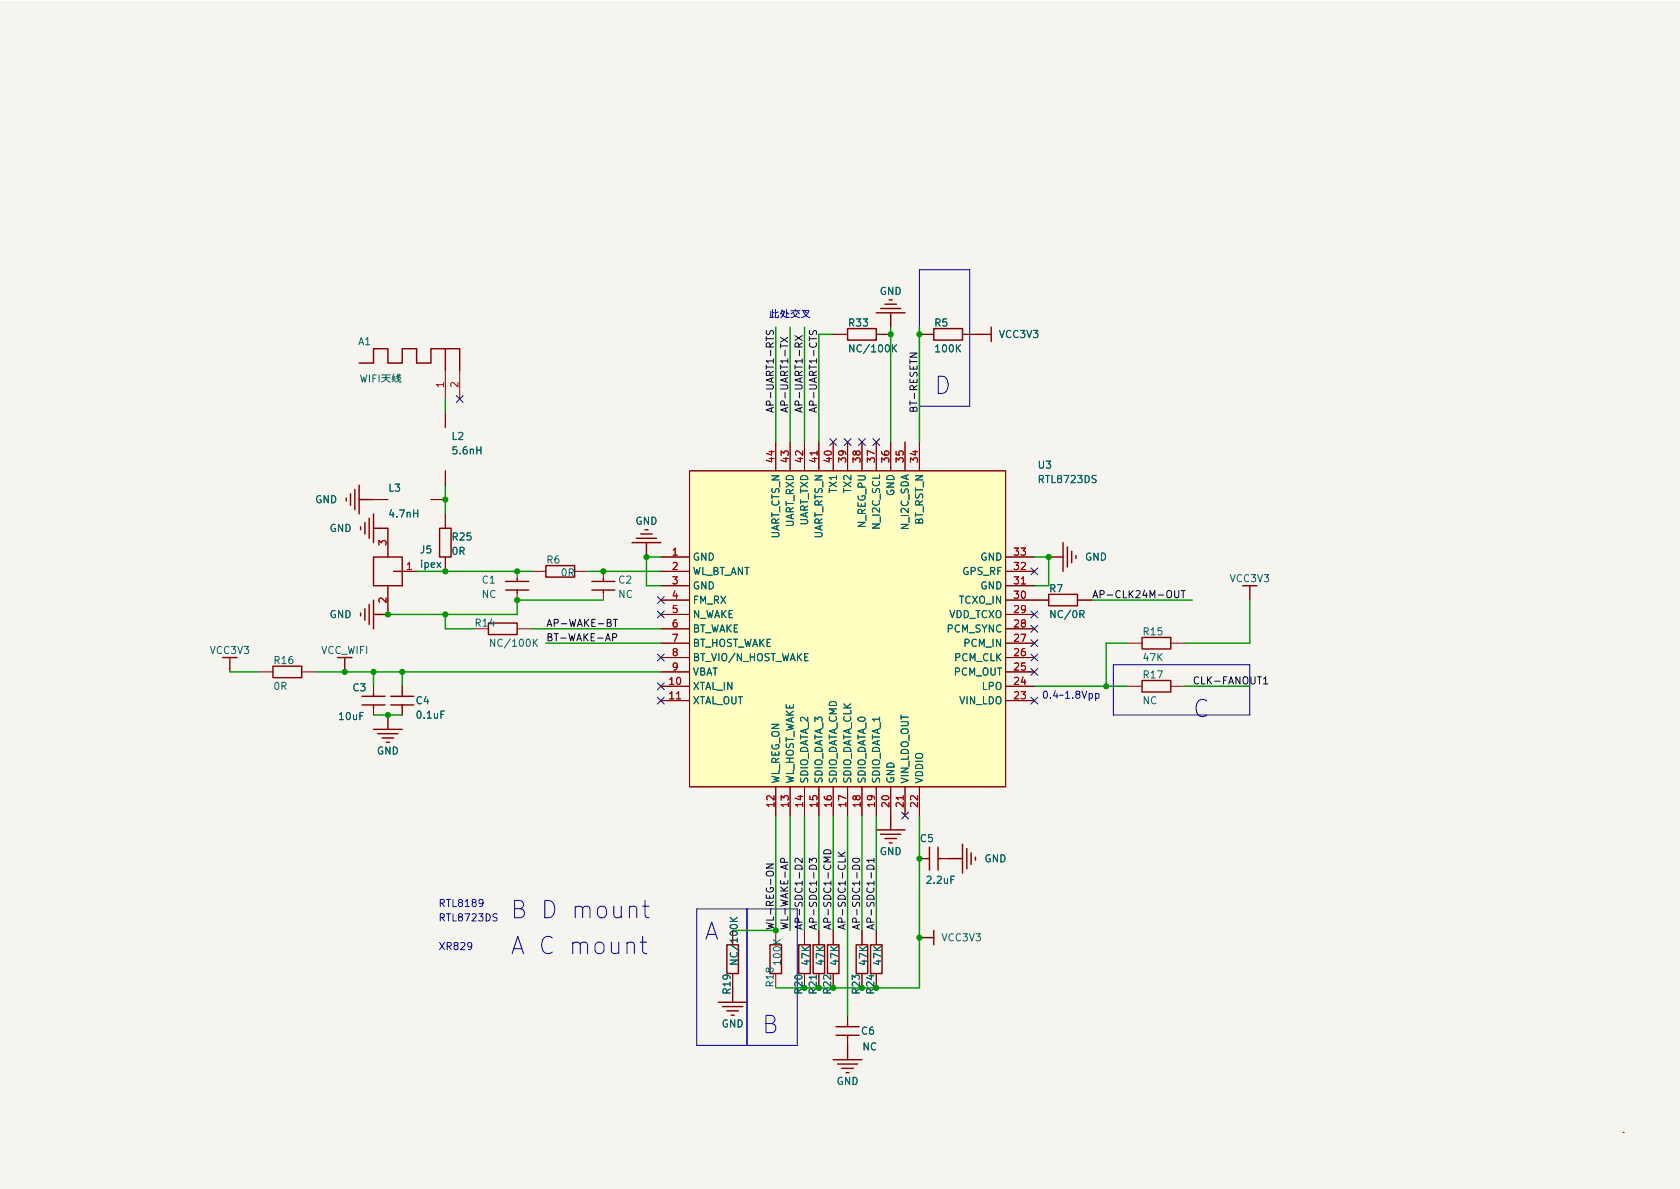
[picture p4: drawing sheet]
<svg xmlns="http://www.w3.org/2000/svg" width="297mm" height="210mm" viewBox="0 0 297 210" stroke-linecap="round" stroke-linejoin="round" font-family="sans-serif">
<path d="M0 .2h297v210.1h-297z" fill="#f5f4ef" stroke="#f5f4ef" stroke-width=".18"/>
<g fill="none" stroke="#840000" stroke-width=".18">
<path d="M147.3 59.1h2.6M154.9 59.1h2.6M162.6 59.1h2.5M170.2 59.1h2.5M78.7 65.5v5.1M78.7 73.1v2.5M81.3 65.5v5.1M137.2 78.2v5.1M139.7 78.2v5.1M142.2 78.2v5.1M144.8 78.2v5.1M147.3 78.2v5.1"/>
<path d="M149.9 78.2v5.1M152.4 78.2v5.1M154.9 78.2v5.1M157.5 78.2v5.1M160 78.2v5.1M162.6 78.2v5.1M66 88.3h2.6M68.6 93.4v5.1M76.2 88.3h2.5M78.7 83.3v2.5M78.7 90.9v2.5M78.7 98.5v2.5"/>
<path d="M116.8 98.5h5.1M121.9 83.3h55.9v55.8h-55.9zM177.8 98.5h5.1M45.7 118.8h2.6M53.3 118.8h2.6M68.6 103.6v5.1M71.1 101h2.6M91.4 101v1.3M91.4 104.8v1.3M91.4 111.2h2.6M94 101h2.5M101.6 101h2.5"/>
<path d="M106.7 101v1.3M106.7 104.8v1.3M116.8 101h5.1M116.8 118.8h5.1M116.8 116.3h5.1M116.8 113.7h5.1M116.8 111.2h5.1M116.8 108.7h5.1M116.8 103.6h5.1M116.8 106.1h5.1M177.8 101h5.1M177.8 118.8h5.1"/>
<path d="M177.8 116.3h5.1M177.8 113.7h5.1M177.8 111.2h5.1M177.8 108.7h5.1M177.8 103.6h5.1M177.8 106.1h7.6M190.5 106.1h2.5M199.4 113.7h2.5M207 113.7h2.5M66 121.4v1.2M66 125.2v1.2M71.1 121.4v1.2"/>
<path d="M71.1 125.2v1.2M116.8 121.4h5.1M116.8 123.9h5.1M137.2 139.1v5.1M139.7 139.1v5.1M142.2 139.1v5.1M144.8 139.1v5.1M147.3 139.1v5.1M149.9 139.1v5.1M152.4 139.1v5.1M154.9 139.1v5.1M157.5 139.1v5.1"/>
<path d="M160 139.1v5.1M162.6 139.1v5.1M177.8 121.4h5.1M177.8 123.9h5.1M199.4 121.4h2.5M207 121.4h2.5M162.6 151.8h1.2M166.4 151.8h1.2M137.2 164.5v2.6M142.2 164.5v2.6M144.8 164.5v2.6M147.3 164.5v2.6"/>
<path d="M149.9 179.8v1.2M152.4 164.5v2.6M154.9 164.5v2.6M149.9 183.6v1.3M287 200.3h.1"/>
</g>
<g fill="none" stroke="#840000" stroke-width=".25">
<path d="M149.9 58.1h5v2h-5zM154.9 55.3h5.1M155.7 54.6h3.6M156.5 53.8h2M157.2 53h.5M157.5 55.3v2.6M165.1 58.1h5.1v2h-5.1zM172.7 59.1h2.6M175.3 57.9v2.5M63.5 64.2h2.5v-2.5h2.6v2.5h2.5v-2.5h2.6v2.5h2.5v-2.5h5.1v3.8M78.7 61.7v3.8M61.2 88.1v.5"/>
<path d="M62 87.3v2.1M62.7 86.6v3.5M63.5 85.8v5.1M63.5 88.3h2.5M63.8 93.2v.5M64.5 92.4v2M65.3 91.6v3.6M66 98.5h5.1v5.1h-5.1zM66 90.9v5.1M66 93.4h2.6M77.7 93.4h2.1v5.1h-2.1zM111.8 96h5"/>
<path d="M112.5 95.2h3.6M113.3 94.4h2M114 93.7h.6M114.3 96v2.5M185.4 98.5h2.6M188 96v5M188.7 96.7v3.6M189.5 97.5v2M190.2 98.2v.5M40.6 116.3v2.5M48.3 117.8h5v2h-5zM61 116.3v2.5"/>
<path d="M63.8 108.4v.5M64.5 107.6v2.1M65.3 106.9v3.5M66 106.1v5.1M66 108.7h2.6M69.6 101h1.5M86.4 110.2h5v2h-5zM89.4 102.8h4.1M89.4 104.3h4.1M91.4 102.3v.5M91.4 104.3v.5M96.5 100h5.1v2.1h-5.1z"/>
<path d="M104.6 102.8h4.1M104.6 104.3h4.1M106.7 102.3v.5M106.7 104.3v.5M185.4 105.1h5.1v2h-5.1zM201.9 112.7h5.1v2.1h-5.1zM221 103.6v2.5M64 123.1h4.1M64 124.7h4.1M66 122.6v.5M66 124.7v.5M66 129h5.1"/>
<path d="M66.8 129.7h3.6M67.6 130.5h2M68.3 131.3h.5M68.6 126.4v2.6M69.1 123.1h4.1M69.1 124.7h4.1M71.1 122.6v.5M71.1 124.7v.5M201.9 120.3h5.1v2.1h-5.1zM154.9 146.8h5.1M155.7 147.5h3.6M156.5 148.3h2"/>
<path d="M157.2 149h.5M157.5 144.2v2.6M163.8 151.8h.5M164.3 149.8v4.1M165.9 151.8h.5M165.9 149.8v4.1M167.6 151.8h2.6M170.2 149.3v5.1M170.9 150.1v3.5M171.7 150.8v2.1M172.5 151.6v.5M127 177.2h5.1"/>
<path d="M127.8 178h3.5M128.5 167.1h2.1v5.1h-2.1zM128.5 178.8h2.1M129.3 179.5h.5M129.5 174.7v2.5M136.1 167.1h2.1v5.1h-2.1zM141.2 167.1h2.1v5.1h-2.1zM143.8 167.1h2v5.1h-2zM146.3 167.1h2v5.1h-2zM151.4 167.1h2v5.1h-2zM153.9 167.1h2.1v5.1h-2.1zM162.6 165.8h2.5"/>
<path d="M165.1 164.5v2.6M147.3 187.4h5.1M147.8 181.6h4.1M147.8 183.1h4.1M148.1 188.2h3.5M148.8 188.9h2.1M149.6 189.7h.5M149.9 181v.6M149.9 183.1v.5M149.9 184.9v2.5"/>
</g>
<path d="M121.9 83.3h55.9v55.8h-55.9z" fill="#ffffc2" stroke="#ffffc2" stroke-width=".18"/>
<g fill="none" stroke="#006464" stroke-width=".18">
<path d="M63.8 66.3l.3 1.3 .2-.9 .2 .9 .3-1.3M65.3 66.3v1.3M65.9 66.9h.5M66.5 66.3h-.6v1.3M67 66.3v1.3M67.4 66.3h1.6M67.5 66.8h1.5M68.2 66.3a1.01 1.01 0 0 0 .8 1.3M68.2 66.8l-.1 .4-.7 .4M68.2 66.6v.5M69.6 66.1l-.2 .6M69.7 66.7h-.4"/>
<path d="M69.8 66.5l-.5 .6M69.9 67l-.6 .1M69.9 67.3l-.6 .1M70.4 66.1v1.2M70.4 66.8l.1 .6M70.5 66.2l.3 .1M70.6 67.6h.2M70.7 66.5h-.6M70.8 66.4l-.4 .1M70.8 67l-.9 .6M70.8 66.7l-.8 .2M70.9 67.4v.2"/>
<path d="M158 61.5l.5 .7M158.5 61l-.7 .7M94.5 113.6l.5 .7M95 113l-.7 .8M129.1 162.2l.7 .7M130.4 162.2l-.8 .6"/>
</g>
<g fill="none" stroke="#0f0f0f" stroke-width=".18">
<path d="M135.5 59.5v.8M135.5 58.4v.5l.1 .2h.4l.2-.5 .3-.2 .3 .3-.1 .5M138 59.7l1.3 .8M139.3 59.7l-1.3 .8M140.6 59.4l1.2 .8M141.8 59.4l-1.2 .8M143.1 59.5v.8M143.2 58.4l-.1 .5 .1 .2h.4l.2-.5 .3-.2 .3 .3-.1 .5M138 60.8v.7M141.2 61.3v-.6l-.2-.1-.3 .1-.1 .6h1.2M141.8 60.6l-.6 .4M160.9 62.4h1.3l-1.3 .8h1.3"/>
<path d="M108.3 112.7h.6l.2-.2-.1-.3-.7-.1v1.2M108.4 109.5h.8M108.8 109.5v1.3M207.7 104.4v1.1l.2 .2h.3l.2-.2v-1.1M208.8 104.4h.8M209.2 104.4v1.3M223.4 120l.4-.3v1.2M223.4 120.9h.7M135.5 152.8h1.3l-1.3 .7h1.3M138.7 152.5l-.1-.6-.2-.1h-.3l-.1 .7h1.3M140.6 153.2a.68 .68 0 0 1 .8-.2 .68 .68 0 0 1 .4 .7h-1.2zM141.8 151.8v.7l-.9-.7-.3 .2 .1 .5"/>
<path d="M143.1 152.5v-.7l.5 .4 .1-.4h.5l.2 .2-.2 .5M143.2 153.2a.68 .68 0 0 1 .7-.2 .68 .68 0 0 1 .5 .7h-1.3zM145.7 150.5a.68 .68 0 0 1 .8-.2 .68 .68 0 0 1 .4 .7h-1.3zM146.9 151.6h-1.3l.9 .4-.9 .4h1.3M148.2 151.4h1.3M148.2 150.7l.7 .7M149.5 151.8v.6h-1.3M149.5 150.7l-.8 .5M150.8 153.2a.68 .68 0 0 1 .8-.2 .68 .68 0 0 1 .4 .7h-1.3zM150.8 151.9a.75 .75 0 0 1 1.2 .3 .72 .72 0 0 1-1.3-.1zM153.3 153.2a.68 .68 0 0 1 .8-.2 .68 .68 0 0 1 .4 .7h-1.2zM154.5 152.1h-1.2l.3 .4"/>
<path d="M154.5 151.8v.7"/>
</g>
<g fill="none" stroke="#0000c2" stroke-width=".18">
<path d="M136.3 55.1v1.1M136.6 55.3h.3M136.6 54.7v1.4M136.9 56.1l-.8 .1M137.1 56.2h.5M137.1 54.7v1.4M137.6 55.1l-.5 .3M137.7 55.8l-.1 .3M138.3 55h.4l-.2 .7M138.3 55l-.3 .5M138.3 54.8a.87 .87 0 0 0 .6 1.3h.4M138.4 55.8l-.3 .4"/>
<path d="M138.6 55.3l-.2 .6M138.9 56.1h.6M139.1 54.7v1.2M139.1 55.2l.4 .4M139.8 55h1.6M140.3 55.4a1.09 1.09 0 0 0 1.1 .8M140.4 55.1l-.6 .4M140.6 54.7v.3M140.9 55.1l.4 .4M140.9 55.4a1.32 1.32 0 0 1-1.1 .8M141.8 54.9h1.2l-.6 1-.7 .3M142 55l.6 .9 .6 .3"/>
<path d="M142.3 55.1l.3 .2M162.6 47.7h8.8v24.1h-8.8zM196.8 117.5h24.2v8.9h-24.2zM193.7 122.7l.4-.1 .2 .3-.1 .5h-.5M85.4 159.6l-.2 .2h-.3l-.2-.2 .1-.5 .4-.1 .1 .2a.84 .84 0 0 1-.3 1.1h-.2M114 159.2v2.6l.2 .3 .6 .2M87.9 161.6h-.5l-.2 .2 .1 .3 .5 .3v.3l-.2 .2-.4-.1M110.9 166.9a.76 .76 0 0 1 1.3 .1v1.6M111.3 160.5a.76 .76 0 0 1 1.3 .2v1.6M113.2 166.6h1.1M113.6 165.6v2.6l.2 .3 .5 .1M113.6 160.3h1.2"/>
<path d="M123.2 160.7h17.8v24.2h-17.8zM132.1 160.7v24.2"/>
</g>
<g fill="none" stroke="#009600" stroke-width=".25">
<path d="M137.2 57.9v20.3M139.7 57.9v20.3M142.2 57.9v20.3M147.3 59.1h-2.5v19.1M157.5 57.9v20.3M162.6 57.9v20.3M78.7 70.6v2.5M78.7 85.8v5.1M116.8 98.5h-2.5v5.1h2.5M182.9 98.5h2.5v5.1h-2.5M40.6 118.8h5.1M55.9 118.8h60.9"/>
<path d="M66 118.8v2.6M71.1 118.8v2.6M73.7 101h20.3M78.7 108.7v2.5h5.1M94 111.2h22.8M96.5 113.7h20.3M104.1 101h12.7M106.7 106.1h-15.3v2.6h-22.8M193 106.1h17.8M199.4 113.7h-3.8v7.7M221 106.1v7.6h-11.5M66 126.4h5.1"/>
<path d="M182.9 121.4h16.5M209.5 121.4h11.5M137.2 144.2v20.3h-7.7M139.7 144.2v20.3M142.2 144.2v20.3M144.8 144.2v20.3M147.3 144.2v20.3M149.9 144.2v35.6M152.4 144.2v20.3M154.9 144.2v20.3M162.6 144.2v30.5h-25.4"/>
</g>
<g fill="none" stroke="#000084" stroke-width=".18">
<path d="M80.7 69.9l1.2 1.3M81.9 69.9l-1.2 1.3M146.7 77.6l1.2 1.2M147.9 77.6l-1.2 1.2M149.3 77.6l1.2 1.2M150.5 77.6l-1.2 1.2M151.8 77.6l1.2 1.2M153 77.6l-1.2 1.2M154.3 77.6l1.2 1.2M155.5 77.6l-1.2 1.2M116.2 105.5l1.2 1.2M116.2 115.7l1.2 1.2"/>
<path d="M116.2 108l1.2 1.3M117.4 105.5l-1.2 1.2M117.4 115.7l-1.2 1.2M117.4 108l-1.2 1.3M182.3 118.2l1.2 1.2M182.3 115.7l1.2 1.2M182.3 113.1l1.2 1.2M182.3 108l1.2 1.3M182.3 110.6l1.2 1.2M182.3 100.4l1.2 1.2M183.5 118.2l-1.2 1.2M183.5 115.7l-1.2 1.2"/>
<path d="M183.5 113.1l-1.2 1.2M183.5 108l-1.2 1.3M183.5 110.6l-1.2 1.2M183.5 100.4l-1.2 1.2M116.2 120.7l1.2 1.3M116.2 123.3l1.2 1.2M117.4 120.7l-1.2 1.3M117.4 123.3l-1.2 1.2M182.3 123.3l1.2 1.2M183.5 123.3l-1.2 1.2M159.4 143.6l1.2 1.2M160.6 143.6l-1.2 1.2"/>
</g>
<g fill="#009600" stroke="#009600" stroke-width=".18">
<circle cx="71.1" cy="118.8" r=".46"/>
<circle cx="68.6" cy="126.4" r=".46"/>
<circle cx="78.7" cy="101" r=".46"/>
<circle cx="78.7" cy="108.7" r=".46"/>
<circle cx="78.7" cy="88.3" r=".46"/>
<circle cx="61" cy="118.8" r=".46"/>
<circle cx="66" cy="118.8" r=".46"/>
<circle cx="68.6" cy="108.7" r=".46"/>
<circle cx="195.6" cy="121.4" r=".46"/>
<circle cx="185.4" cy="98.5" r=".46"/>
<circle cx="162.6" cy="151.8" r=".46"/>
<circle cx="162.6" cy="165.8" r=".46"/>
<circle cx="137.2" cy="164.5" r=".46"/>
<circle cx="152.4" cy="174.7" r=".46"/>
<circle cx="154.9" cy="174.7" r=".46"/>
<circle cx="142.2" cy="174.7" r=".46"/>
<circle cx="144.8" cy="174.7" r=".46"/>
<circle cx="147.3" cy="174.7" r=".46"/>
<circle cx="114.3" cy="98.5" r=".46"/>
<circle cx="106.7" cy="101" r=".46"/>
<circle cx="162.6" cy="59.1" r=".46"/>
<circle cx="157.5" cy="59.1" r=".46"/>
<circle cx="91.4" cy="101" r=".46"/>
<circle cx="91.4" cy="106.1" r=".46"/>
</g>
<g font-size="4.2" fill="#0000c2">
<text x="165.1" y="69.7">D</text>
<text x="210.8" y="126.9">C</text>
<text x="90.2" y="162.4">B D mount</text>
<text x="124.5" y="166.2">A</text>
<text x="90.2" y="168.8">A C mount</text>
<text x="134.6" y="182.7">B</text>
</g>
<g font-size="1.8" fill="#006464">
<text x="155.5" y="52.1">GND</text>
<text x="150.2" y="57.7">R33</text>
<text x="165.3" y="57.7">R5</text>
<text x="176.7" y="59.8">VCC3V3</text>
<text x="63.3" y="61">A1</text>
<text x="150.7" y="62.3">NC/100K</text>
<text x="165.5" y="62.3">100K</text>
<text x="79.9" y="77.8">L2</text>
<text x="80.2" y="80.3">5.6nH</text>
<text x="183.6" y="82.9">U3</text>
<text x="55.7" y="89">GND</text>
<text x="68.7" y="86.9">L3</text>
<text x="148" y="87" transform="rotate(-90 148 87)">TX1</text>
<text x="150.5" y="87" transform="rotate(-90 150.5 87)">TX2</text>
<text x="158.1" y="87.7" transform="rotate(-90 158.1 87.7)">GND</text>
<text x="183.8" y="85.4">RTL8723DS</text>
<text x="58.3" y="94.1">GND</text>
<text x="69" y="91.5">4.7nH</text>
<text x="80.1" y="95.6">R25</text>
<text x="112.3" y="92.8">GND</text>
<text x="137.8" y="95.5" transform="rotate(-90 137.8 95.5)">UART_CTS_N</text>
<text x="140.3" y="93.4" transform="rotate(-90 140.3 93.4)">UART_RXD</text>
<text x="142.9" y="93.2" transform="rotate(-90 142.9 93.2)">UART_TXD</text>
<text x="145.4" y="95.5" transform="rotate(-90 145.4 95.5)">UART_RTS_N</text>
<text x="153" y="93.3" transform="rotate(-90 153 93.3)">N_REG_PU</text>
<text x="155.6" y="93.3" transform="rotate(-90 155.6 93.3)">N_I2C_SCL</text>
<text x="160.7" y="93.5" transform="rotate(-90 160.7 93.5)">N_I2C_SDA</text>
<text x="163.2" y="92.9" transform="rotate(-90 163.2 92.9)">BT_RST_N</text>
<text x="74.4" y="97.9">J5</text>
<text x="74.4" y="100.4">ipex</text>
<text x="79.9" y="98.1">0R</text>
<text x="96.7" y="99.6">R6</text>
<text x="99.2" y="101.9">0R</text>
<text x="122.4" y="99.1">GND</text>
<text x="122.4" y="101.7">WL_BT_ANT</text>
<text x="170.2" y="101.7">GPS_RF</text>
<text x="173.4" y="99.1">GND</text>
<text x="191.8" y="99.1">GND</text>
<text x="85.2" y="105.7">NC</text>
<text x="85.3" y="103.2">C1</text>
<text x="109.3" y="105.7">NC</text>
<text x="109.4" y="103.2">C2</text>
<text x="122.4" y="104.2">GND</text>
<text x="122.4" y="106.8">FM_RX</text>
<text x="169.6" y="106.8">TCXO_IN</text>
<text x="173.4" y="104.2">GND</text>
<text x="185.6" y="104.7">R7</text>
<text x="217.5" y="102.9">VCC3V3</text>
<text x="58.3" y="109.3">GND</text>
<text x="84.1" y="110.8">R14</text>
<text x="122.4" y="109.3">N_WAKE</text>
<text x="122.4" y="111.8">BT_WAKE</text>
<text x="167.5" y="111.8">PCM_SYNC</text>
<text x="167.7" y="109.3">VDD_TCXO</text>
<text x="186.1" y="109.3">NC/0R</text>
<text x="202.2" y="112.3">R15</text>
<text x="37.2" y="115.6">VCC3V3</text>
<text x="48.6" y="117.4">R16</text>
<text x="56.7" y="115.6">VCC_WIFI</text>
<text x="87.2" y="114.4">NC/100K</text>
<text x="122.4" y="114.4">BT_HOST_WAKE</text>
<text x="122.4" y="116.9">BT_VIO/N_HOST_WAKE</text>
<text x="122.4" y="119.5">VBAT</text>
<text x="168.6" y="119.5">PCM_OUT</text>
<text x="168.7" y="116.9">PCM_CLK</text>
<text x="170.6" y="114.4">PCM_IN</text>
<text x="202.2" y="120">R17</text>
<text x="202.2" y="116.9">47K</text>
<text x="48.4" y="122">0R</text>
<text x="62.4" y="122.2">C3</text>
<text x="73.6" y="124.5">C4</text>
<text x="122.4" y="122">XTAL_IN</text>
<text x="122.4" y="124.5">XTAL_OUT</text>
<text x="169.6" y="124.5">VIN_LDO</text>
<text x="173.7" y="122">LPO</text>
<text x="202" y="124.5">NC</text>
<text x="60" y="127.3">10uF</text>
<text x="73.8" y="127.1">0.1uF</text>
<text x="66.6" y="133.4">GND</text>
<text x="137.8" y="138.6" transform="rotate(-90 137.8 138.6)">WL_REG_ON</text>
<text x="140.3" y="138.6" transform="rotate(-90 140.3 138.6)">WL_HOST_WAKE</text>
<text x="142.9" y="138.6" transform="rotate(-90 142.9 138.6)">SDIO_DATA_2</text>
<text x="145.4" y="138.6" transform="rotate(-90 145.4 138.6)">SDIO_DATA_3</text>
<text x="148" y="138.6" transform="rotate(-90 148 138.6)">SDIO_DATA_CMD</text>
<text x="150.5" y="138.6" transform="rotate(-90 150.5 138.6)">SDIO_DATA_CLK</text>
<text x="153" y="138.6" transform="rotate(-90 153 138.6)">SDIO_DATA_0</text>
<text x="155.6" y="138.6" transform="rotate(-90 155.6 138.6)">SDIO_DATA_1</text>
<text x="158.1" y="138.6" transform="rotate(-90 158.1 138.6)">GND</text>
<text x="160.7" y="138.6" transform="rotate(-90 160.7 138.6)">VIN_LDO_OUT</text>
<text x="163.2" y="138.6" transform="rotate(-90 163.2 138.6)">VDDIO</text>
<text x="162.7" y="148.9">C5</text>
<text x="155.5" y="151.2">GND</text>
<text x="174" y="152.5">GND</text>
<text x="164" y="156.3">2.2uF</text>
<text x="166.6" y="166.4">VCC3V3</text>
<text x="138" y="170.5" transform="rotate(-90 138 170.5)">100K</text>
<text x="143.1" y="170.6" transform="rotate(-90 143.1 170.6)">47K</text>
<text x="145.7" y="170.6" transform="rotate(-90 145.7 170.6)">47K</text>
<text x="148.2" y="170.6" transform="rotate(-90 148.2 170.6)">47K</text>
<text x="153.3" y="170.6" transform="rotate(-90 153.3 170.6)">47K</text>
<text x="155.8" y="170.6" transform="rotate(-90 155.8 170.6)">47K</text>
<text x="136.8" y="174.4" transform="rotate(-90 136.8 174.4)">R18</text>
<text x="127.6" y="181.7">GND</text>
<text x="152.3" y="182.9">C6</text>
<text x="152.5" y="185.7">NC</text>
<text x="147.9" y="191.8">GND</text>
</g>
<g font-size="1.8" fill="#a90000">
<text x="78.5" y="68.5" transform="rotate(-90 78.5 68.5)">1</text>
<text x="81" y="68.5" transform="rotate(-90 81 68.5)">2</text>
<text x="136.9" y="81.7" transform="rotate(-90 136.9 81.7)">44</text>
<text x="139.4" y="81.7" transform="rotate(-90 139.4 81.7)">43</text>
<text x="142" y="81.7" transform="rotate(-90 142 81.7)">42</text>
<text x="144.5" y="81.7" transform="rotate(-90 144.5 81.7)">41</text>
<text x="147.1" y="81.7" transform="rotate(-90 147.1 81.7)">40</text>
<text x="149.6" y="81.7" transform="rotate(-90 149.6 81.7)">39</text>
<text x="152.1" y="81.7" transform="rotate(-90 152.1 81.7)">38</text>
<text x="154.7" y="81.7" transform="rotate(-90 154.7 81.7)">37</text>
<text x="157.2" y="81.7" transform="rotate(-90 157.2 81.7)">36</text>
<text x="159.8" y="81.7" transform="rotate(-90 159.8 81.7)">35</text>
<text x="162.3" y="81.7" transform="rotate(-90 162.3 81.7)">34</text>
<text x="68.3" y="96.4" transform="rotate(-90 68.3 96.4)">3</text>
<text x="71.9" y="100.8">1</text>
<text x="118.9" y="98.2">1</text>
<text x="118.9" y="100.8">2</text>
<text x="179.4" y="100.8">32</text>
<text x="179.4" y="98.2">33</text>
<text x="68.3" y="106.6" transform="rotate(-90 68.3 106.6)">2</text>
<text x="118.9" y="103.3">3</text>
<text x="118.9" y="105.9">4</text>
<text x="179.4" y="105.9">30</text>
<text x="179.4" y="103.3">31</text>
<text x="118.9" y="108.4">5</text>
<text x="118.9" y="110.9">6</text>
<text x="118.9" y="113.5">7</text>
<text x="179.4" y="113.5">27</text>
<text x="179.4" y="110.9">28</text>
<text x="179.4" y="108.4">29</text>
<text x="118.9" y="116">8</text>
<text x="118.9" y="118.6">9</text>
<text x="179.4" y="118.6">25</text>
<text x="179.4" y="116">26</text>
<text x="118.4" y="121.1">10</text>
<text x="118.4" y="123.6">11</text>
<text x="179.4" y="123.6">23</text>
<text x="179.4" y="121.1">24</text>
<text x="136.9" y="142.7" transform="rotate(-90 136.9 142.7)">12</text>
<text x="139.4" y="142.7" transform="rotate(-90 139.4 142.7)">13</text>
<text x="142" y="142.7" transform="rotate(-90 142 142.7)">14</text>
<text x="144.5" y="142.7" transform="rotate(-90 144.5 142.7)">15</text>
<text x="147.1" y="142.7" transform="rotate(-90 147.1 142.7)">16</text>
<text x="149.6" y="142.7" transform="rotate(-90 149.6 142.7)">17</text>
<text x="152.1" y="142.7" transform="rotate(-90 152.1 142.7)">18</text>
<text x="154.7" y="142.7" transform="rotate(-90 154.7 142.7)">19</text>
<text x="157.2" y="142.7" transform="rotate(-90 157.2 142.7)">20</text>
<text x="159.8" y="142.7" transform="rotate(-90 159.8 142.7)">21</text>
<text x="162.3" y="142.7" transform="rotate(-90 162.3 142.7)">22</text>
</g>
<g font-size="1.8" fill="#0f0f0f">
<text x="136.8" y="73.1" transform="rotate(-90 136.8 73.1)">AP-UART1-RTS</text>
<text x="139.4" y="73.1" transform="rotate(-90 139.4 73.1)">AP-UART1-TX</text>
<text x="141.9" y="73.1" transform="rotate(-90 141.9 73.1)">AP-UART1-RX</text>
<text x="144.4" y="73.1" transform="rotate(-90 144.4 73.1)">AP-UART1-CTS</text>
<text x="162.2" y="73.1" transform="rotate(-90 162.2 73.1)">BT-RESETN</text>
<text x="193" y="105.8">AP-CLK24M-OUT</text>
<text x="96.5" y="113.4">BT-WAKE-AP</text>
<text x="96.5" y="110.8">AP-WAKE-BT</text>
<text x="210.8" y="121">CLK-FANOUT1</text>
<text x="136.8" y="164.5" transform="rotate(-90 136.8 164.5)">WL-REG-ON</text>
<text x="139.4" y="164.5" transform="rotate(-90 139.4 164.5)">WL-WAKE-AP</text>
<text x="141.9" y="164.5" transform="rotate(-90 141.9 164.5)">AP-SDC1-D2</text>
<text x="144.4" y="164.5" transform="rotate(-90 144.4 164.5)">AP-SDC1-D3</text>
<text x="147" y="164.5" transform="rotate(-90 147 164.5)">AP-SDC1-CMD</text>
<text x="149.5" y="164.5" transform="rotate(-90 149.5 164.5)">AP-SDC1-CLK</text>
<text x="152.1" y="164.5" transform="rotate(-90 152.1 164.5)">AP-SDC1-D0</text>
<text x="154.6" y="164.5" transform="rotate(-90 154.6 164.5)">AP-SDC1-D1</text>
</g>
<g font-size="1.8" fill="#0000c2">
<text x="184.1" y="123.5">0.4~1.8Vpp</text>
<text x="77.5" y="160.4">RTL8189</text>
<text x="77.5" y="162.9">RTL8723DS</text>
<text x="77.5" y="168">XR829</text>
</g>
<g font-size="1.8" fill="#840000">
<text x="130.4" y="170" transform="rotate(-90 130.4 170)">NC/100K</text>
<text x="129.2" y="175.7" transform="rotate(-90 129.2 175.7)">R19</text>
<text x="141.9" y="175.7" transform="rotate(-90 141.9 175.7)">R20</text>
<text x="144.4" y="175.7" transform="rotate(-90 144.4 175.7)">R21</text>
<text x="146.9" y="175.7" transform="rotate(-90 146.9 175.7)">R22</text>
<text x="152" y="175.7" transform="rotate(-90 152 175.7)">R23</text>
<text x="154.6" y="175.7" transform="rotate(-90 154.6 175.7)">R24</text>
</g>
</svg>
